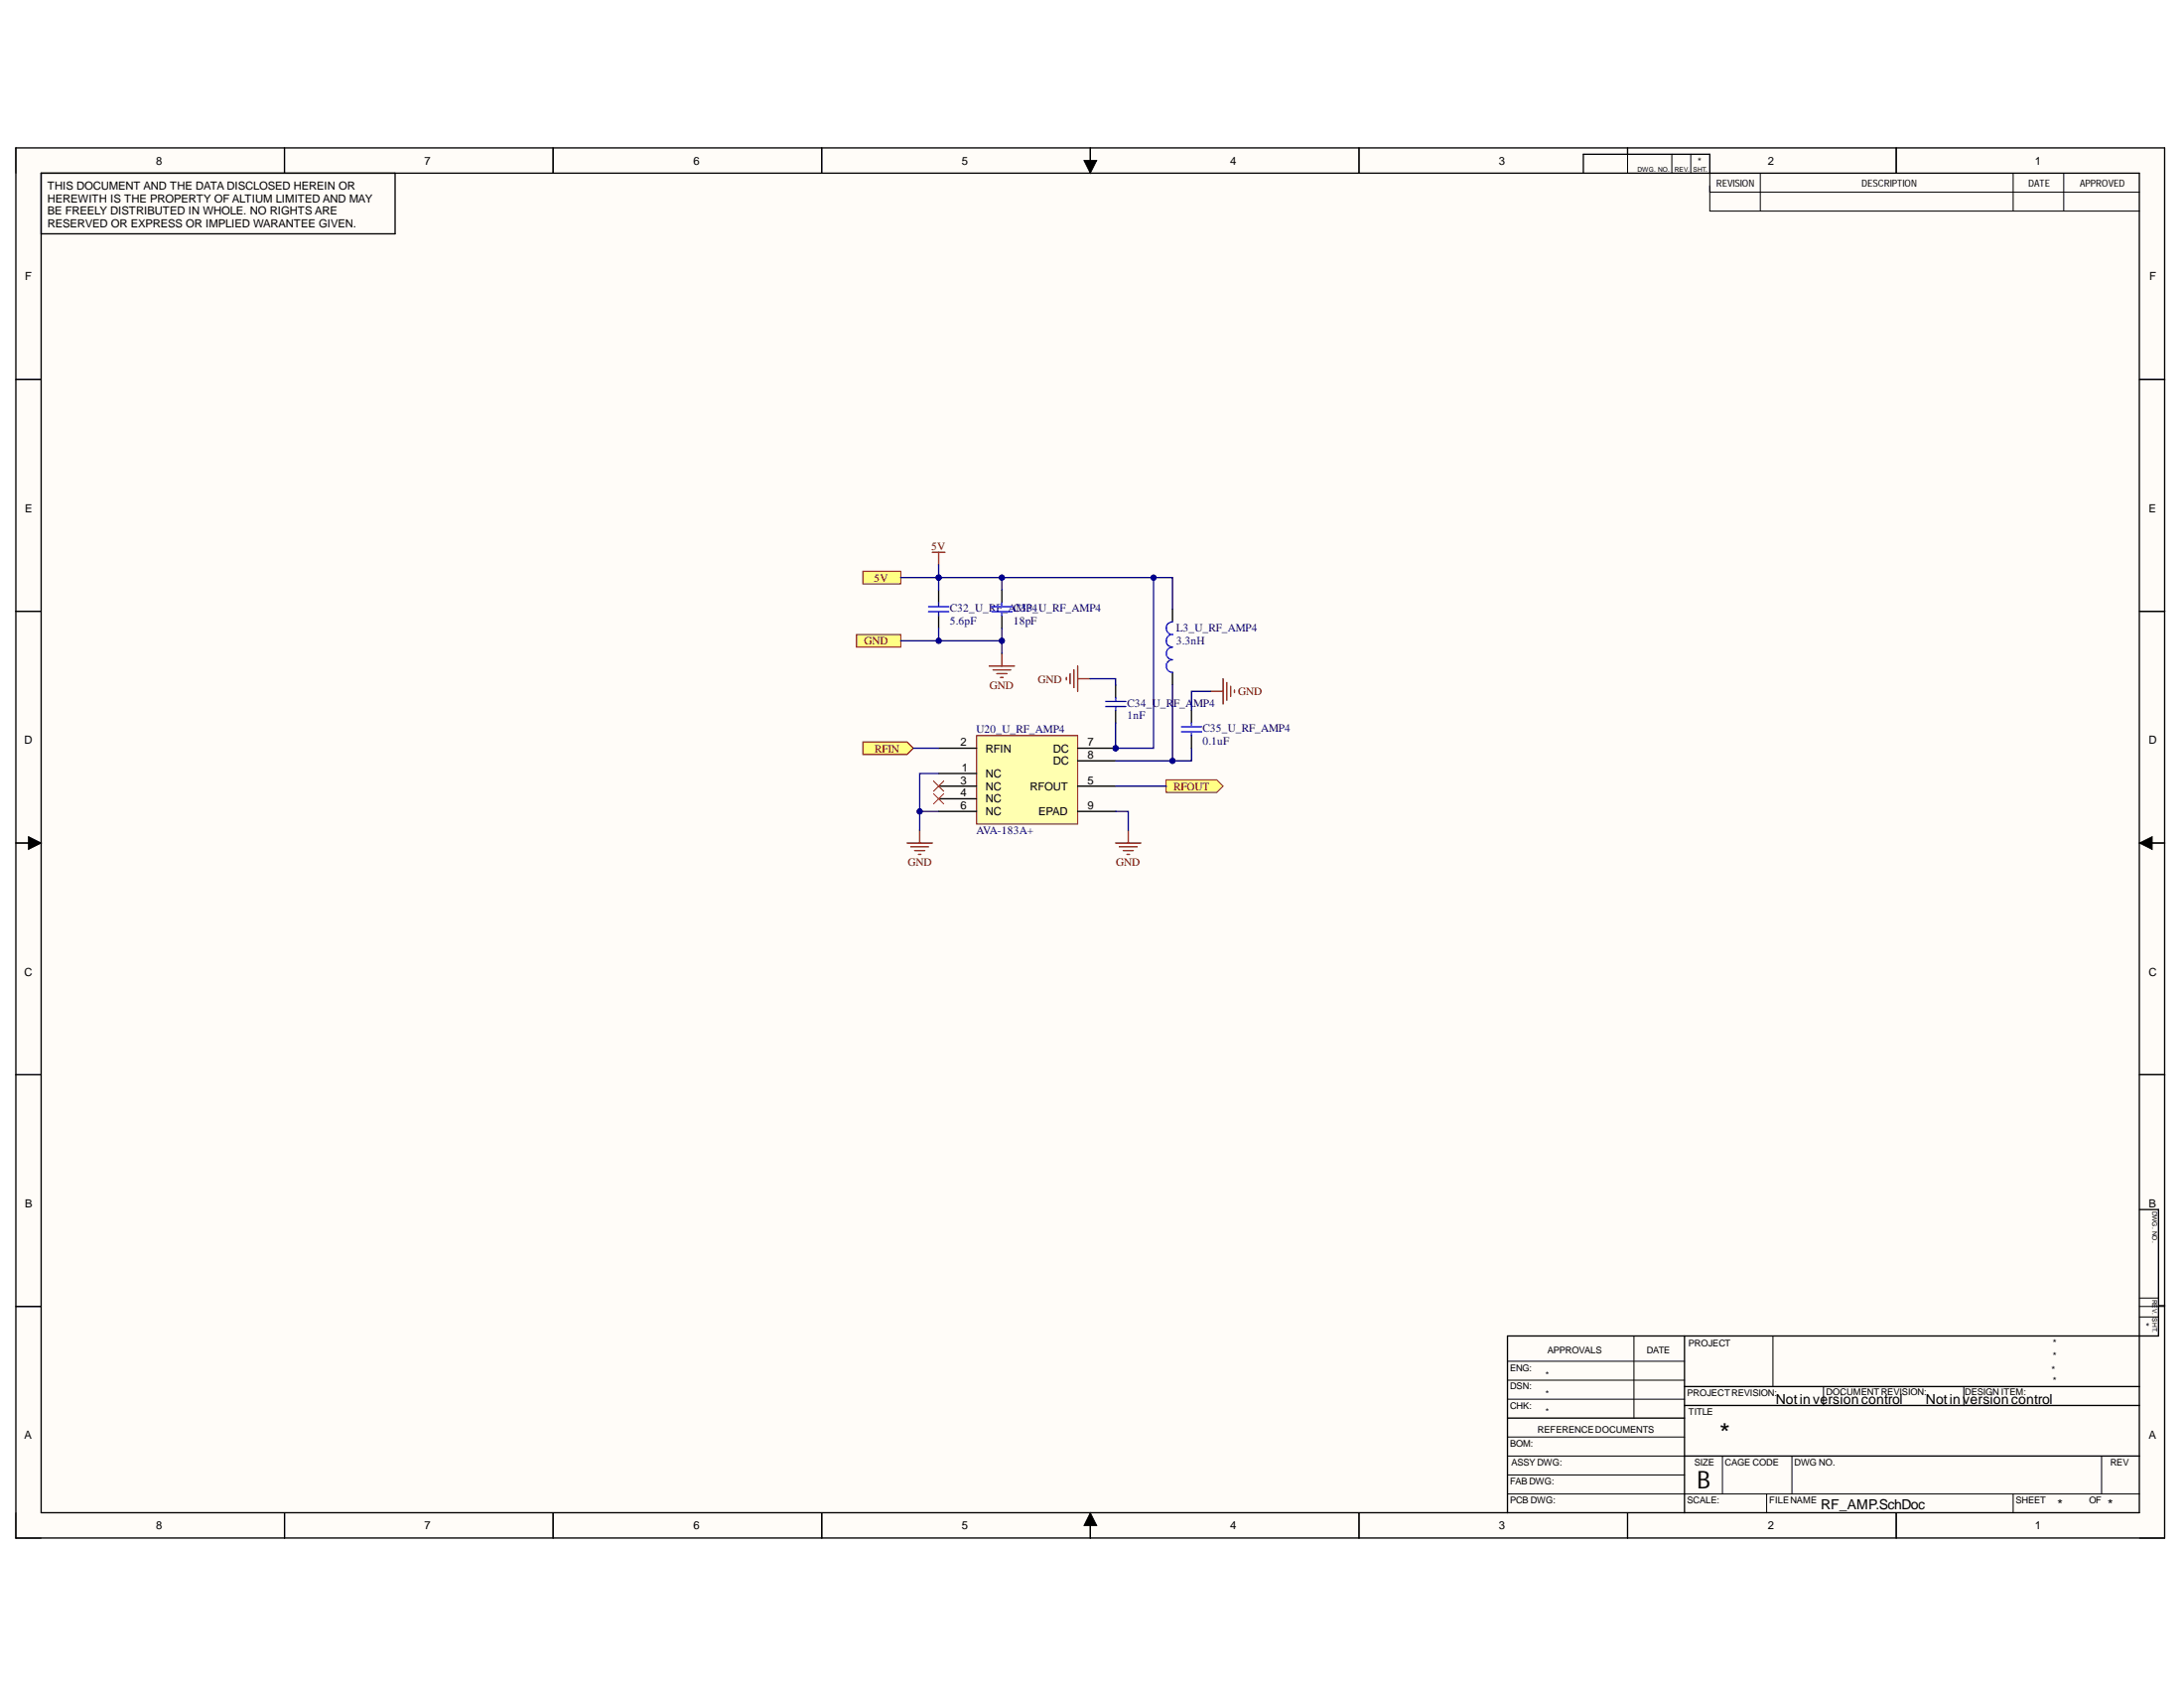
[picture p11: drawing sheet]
<svg xmlns="http://www.w3.org/2000/svg" width="279mm" height="216mm" viewBox="0 0 279 216" stroke-linecap="round" stroke-linejoin="round" font-family="sans-serif">
<g fill="#fffcf8">
<path d="M2 18.9h274.9v177.8h-274.9z" fill-rule="evenodd"/>
<path d="M5.3 22.1h268.4v171.4h-268.4z" fill-rule="evenodd"/>
</g>
<g fill="none" stroke="#000" stroke-width=".13">
<path d="M2 18.9v3.2M36.4 18.9v3.2M70.8 18.9v3.2M105.1 18.9v3.2M139.5 18.9v3.2M173.9 18.9v3.2M208.2 18.9v3.2M213.9 19.7v2.4M216.3 19.7v2.4M242.6 18.9v3.2M138.7 20.5h1.6l-.8 1.6zM218.7 22.1v4.9h55"/>
<path d="M218.7 24.6h55M225.2 22.1v4.9M257.5 22.1v4.9M264 22.1v4.9M2 48.5h3.3M273.7 48.5h3.2M2 78.2h3.3M273.7 78.2h3.2M2 107.8h3.3M3.6 107l1.7 .8-1.7 .8zM273.7 107.8l1.6-.8v1.6zM273.7 107.8h3.2"/>
<path d="M2 137.5h3.3M273.7 137.5h3.2M2 167.1h3.3M192.9 176.5h22.6M192.9 174.1h22.6M192.9 179h22.6M209 170.9v10.5M226.8 170.9v6.4M233.3 177.3v2.5M251.2 177.3v2.5M273.7 167.1h3.2M273.7 168.4h2.4"/>
<path d="M273.7 166h2.4M2 193.5v3.2h3.3M36.4 193.5v3.2M70.8 193.5v3.2M105.1 193.5v3.2M139.5 193.5l.8 1.6h-1.6zM139.5 193.5v3.2M173.9 193.5v3.2M192.9 191.1h80.8M192.9 186.2h22.6M192.9 183.8h22.6M192.9 188.7h22.6"/>
<path d="M208.2 193.5v3.2M220.4 186.2v4.9M226 191.1v2.4M229.2 186.2v4.9M242.6 193.5v3.2M257.5 191.1v2.4M268.9 186.2v4.9M273.7 196.7h3.2"/>
</g>
<g fill="none" stroke="#000" stroke-width=".17">
<path d="M2 18.9h274.9v177.8h-274.9zM36.4 18.9v3.2M70.8 18.9v3.2M105.1 18.9v3.2M139.5 18.9v3.2M173.9 18.9v3.2M208.2 18.9v.8M242.6 18.9v3.2M5.3 22.1h268.4v171.4h-268.4zM50.5 22.1v7.8h-45.2M202.6 22.1v-2.4h16.1v2.4M2 48.5h3.3"/>
<path d="M273.7 48.5h3.2M2 78.2h3.3M273.7 78.2h3.2M2 107.8h3.3M273.7 107.8h3.2M2 137.5h3.3M273.7 137.5h3.2M273.7 154.7h2.4v16.2h-83.2v22.6M2 167.1h3.3M215.5 177.3h58.2M215.5 170.9v22.6M215.5 179.8h58.2"/>
<path d="M276.1 167h.8M36.4 193.5v3.2M70.8 193.5v3.2M105.1 193.5v3.2M139.5 193.5v3.2M173.9 193.5v3.2M192.9 181.4h22.6M208.2 193.5v3.2M215.5 186.2h58.2M242.6 193.5v3.2"/>
</g>
<path d="M138.7 20.5h1.6l-.8 1.6zM3.6 107l1.7 .8-1.7 .8zM273.7 107.8l1.6-.8v1.6zM139.5 193.5l.8 1.6h-1.6z" fill="#000"/>
<circle cx="142.7" cy="95.7" r=".32" fill="#000080"/>
<circle cx="142.7" cy="95.7" r=".32" fill="none" stroke="#000080" stroke-width=".13"/>
<path d="M124.9 94.1h13v11.3h-13z" fill-rule="evenodd" fill="#ffffb0"/>
<path d="M124.9 94.1h13v11.3h-13z" fill="none" stroke="#800000" stroke-width=".13"/>
<path d="M120.1 98.9h4.8M137.9 95.7h4.8M120.1 100.5h4.8M120.1 102.2h4.8M120.1 103.8h4.8" fill="none" stroke="#000" stroke-width=".17"/>
<circle cx="142.7" cy="95.7" r=".32" fill="#000080"/>
<circle cx="142.7" cy="95.7" r=".32" fill="none" stroke="#000080" stroke-width=".13"/>
<path d="M120.1 75.5v1.6M120.1 78.7v1.6M128.2 75.5v1.6M128.2 78.7v1.6M120.1 95.7h4.8M137.9 97.3h4.8M142.7 87.6v1.6M142.7 90.9v1.6M152.4 90.9v1.6M152.4 94.1v1.6M137.9 103.8h4.8M137.9 100.5h4.8" fill="none" stroke="#000" stroke-width=".17"/>
<g fill="none" stroke="#00f" stroke-width=".17">
<path d="M118.8 77.6h2.6M118.8 78.2h2.6M120.1 77.1v.5M120.1 78.2v.5M126.9 77.6h2.6M126.9 78.2h2.6M128.2 77.1v.5M128.2 78.2v.5M141.4 89.7h2.6M141.4 90.4h2.6M142.7 89.2v.5M142.7 90.4v.5"/>
<path d="M151.1 93h2.6M151.1 93.6h2.6M152.4 92.5v.5M152.4 93.6v.5"/>
</g>
<g fill="none" stroke="#800000" stroke-width=".17">
<path d="M119.3 70.6h1.6M120.1 70.6v1.7M126.6 85.2h3.2M127 85.7h2.3M127.5 86.2h1.3M128 86.6h.3M128.2 83.6v1.6M136.4 86.6v.4M136.9 86.2v1.3M137.4 85.7v2.2M137.9 85.2v3.2M137.9 86.8h1.6"/>
<path d="M154.9 88.4h1.6M156.5 86.8v3.2M157 87.3v2.3M157.4 87.8v1.3M157.9 88.3v.3"/>
</g>
<path d="M110.4 73.1h4.8v1.6h-4.8z" fill-rule="evenodd" fill="#ffff80"/>
<path d="M110.4 73.1h4.8v1.6h-4.8z" fill="none" stroke="#800000" stroke-width=".13"/>
<path d="M119.4 99.9l1.3 1.3M120.7 99.9l-1.3 1.3M119.4 101.5l1.3 1.3M120.7 101.5l-1.3 1.3" fill="none" stroke="#f00" stroke-width=".13"/>
<path d="M142.7 107.8h3.3M143.2 108.3h2.3M143.7 108.8h1.3M144.2 109.3h.3M144.3 106.2v1.6" fill="none" stroke="#800000" stroke-width=".17"/>
<path d="M110.4 94.9h5.6l.8 .8-.8 .8h-5.6z" fill-rule="evenodd" fill="#ffff80"/>
<path d="M110.4 94.9h5.6l.8 .8-.8 .8h-5.6z" fill="none" stroke="#800000" stroke-width=".13"/>
<path d="M149.2 99.7h6.5l.8 .8-.8 .9h-6.5z" fill-rule="evenodd" fill="#ffff80"/>
<path d="M149.2 99.7h6.5l.8 .8-.8 .9h-6.5z" fill="none" stroke="#800000" stroke-width=".13"/>
<path d="M109.6 81.2h5.6v1.6h-5.6z" fill-rule="evenodd" fill="#ffff80"/>
<path d="M109.6 81.2h5.6v1.6h-5.6z" fill="none" stroke="#800000" stroke-width=".13"/>
<path d="M150 77.9v1.6M150 86v1.6" fill="none" stroke="#000" stroke-width=".17"/>
<path d="M150 79.5a.81 .81 0 0 0-.8 .8 .81 .81 0 0 0 .8 .9 .81 .81 0 0 0-.8 .8 .81 .81 0 0 0 .8 .8 .81 .81 0 0 0-.8 .8 .81 .81 0 0 0 .8 .8 .81 .81 0 0 0-.8 .8 .81 .81 0 0 0 .8 .8" fill="none" stroke="#00f" stroke-width=".17"/>
<path d="M150 87.6v9.7M154.9 88.4h-2.5v2.5" fill="none" stroke="#000080" stroke-width=".17"/>
<circle cx="150" cy="97.3" r=".32" fill="#000080"/>
<circle cx="150" cy="97.3" r=".32" fill="none" stroke="#000080" stroke-width=".13"/>
<path d="M120.1 80.3v1.7h8.1M139.5 86.8h3.2v.8" fill="none" stroke="#000080" stroke-width=".17"/>
<circle cx="120.1" cy="82" r=".32" fill="#000080"/>
<circle cx="120.1" cy="82" r=".32" fill="none" stroke="#000080" stroke-width=".13"/>
<circle cx="128.2" cy="82" r=".32" fill="#000080"/>
<circle cx="128.2" cy="82" r=".32" fill="none" stroke="#000080" stroke-width=".13"/>
<path d="M128.2 80.3v3.3" fill="none" stroke="#000080" stroke-width=".17"/>
<circle cx="128.2" cy="82" r=".32" fill="#000080"/>
<circle cx="128.2" cy="82" r=".32" fill="none" stroke="#000080" stroke-width=".13"/>
<path d="M115.2 73.9h4.9" fill="none" stroke="#000080" stroke-width=".17"/>
<circle cx="120.1" cy="73.9" r=".32" fill="#000080"/>
<circle cx="120.1" cy="73.9" r=".32" fill="none" stroke="#000080" stroke-width=".13"/>
<path d="M115.2 82h4.9M116.8 95.7h3.3M142.7 103.8h1.6v2.4M142.7 100.5h6.5" fill="none" stroke="#000080" stroke-width=".17"/>
<circle cx="120.1" cy="82" r=".32" fill="#000080"/>
<circle cx="120.1" cy="82" r=".32" fill="none" stroke="#000080" stroke-width=".13"/>
<path d="M120.1 72.3v1.6h29.9v4" fill="none" stroke="#000080" stroke-width=".17"/>
<circle cx="120.1" cy="73.9" r=".32" fill="#000080"/>
<circle cx="120.1" cy="73.9" r=".32" fill="none" stroke="#000080" stroke-width=".13"/>
<circle cx="128.2" cy="73.9" r=".32" fill="#000080"/>
<circle cx="128.2" cy="73.9" r=".32" fill="none" stroke="#000080" stroke-width=".13"/>
<circle cx="147.6" cy="73.9" r=".32" fill="#000080"/>
<circle cx="147.6" cy="73.9" r=".32" fill="none" stroke="#000080" stroke-width=".13"/>
<path d="M120.1 73.9v1.6" fill="none" stroke="#000080" stroke-width=".17"/>
<circle cx="120.1" cy="73.9" r=".32" fill="#000080"/>
<circle cx="120.1" cy="73.9" r=".32" fill="none" stroke="#000080" stroke-width=".13"/>
<path d="M128.2 73.9v1.6" fill="none" stroke="#000080" stroke-width=".17"/>
<circle cx="128.2" cy="73.9" r=".32" fill="#000080"/>
<circle cx="128.2" cy="73.9" r=".32" fill="none" stroke="#000080" stroke-width=".13"/>
<path d="M147.6 73.9v21.8h-4.9v-3.2" fill="none" stroke="#000080" stroke-width=".17"/>
<circle cx="147.6" cy="73.9" r=".32" fill="#000080"/>
<circle cx="147.6" cy="73.9" r=".32" fill="none" stroke="#000080" stroke-width=".13"/>
<circle cx="142.7" cy="95.7" r=".32" fill="#000080"/>
<circle cx="142.7" cy="95.7" r=".32" fill="none" stroke="#000080" stroke-width=".13"/>
<path d="M152.4 95.7v1.6h-9.7" fill="none" stroke="#000080" stroke-width=".17"/>
<circle cx="150" cy="97.3" r=".32" fill="#000080"/>
<circle cx="150" cy="97.3" r=".32" fill="none" stroke="#000080" stroke-width=".13"/>
<path d="M116 107.8h3.3M116.5 108.3h2.3M117 108.8h1.3M117.5 109.3h.3M117.7 106.2v1.6" fill="none" stroke="#800000" stroke-width=".17"/>
<path d="M120.1 103.8h-2.4v2.4" fill="none" stroke="#000080" stroke-width=".17"/>
<circle cx="117.7" cy="103.8" r=".32" fill="#000080"/>
<circle cx="117.7" cy="103.8" r=".32" fill="none" stroke="#000080" stroke-width=".13"/>
<path d="M120.1 98.9h-2.4v4.9" fill="none" stroke="#000080" stroke-width=".17"/>
<circle cx="117.7" cy="103.8" r=".32" fill="#000080"/>
<circle cx="117.7" cy="103.8" r=".32" fill="none" stroke="#000080" stroke-width=".13"/>
<text font-size="3.5" x="220" y="184.6">*</text>
<text font-size="3.1" x="217.1" y="190.4">B</text>
<g font-size="1.8">
<text x="227.2" y="179.6">Notinversioncontrol</text>
<text x="246.4" y="179.6">Notinversioncontrol</text>
<text x="232.9" y="193.1">RF_AMP.SchDoc</text>
<text x="263.2" y="193.1">*</text>
<text x="269.6" y="193.1">*</text>
</g>
<g font-size="1.4">
<text x="20" y="21.1">8</text>
<text x="54.3" y="21.1">7</text>
<text x="88.7" y="21.1">6</text>
<text x="123.1" y="21.1">5</text>
<text x="157.4" y="21.1">4</text>
<text x="191.7" y="21.1">3</text>
<text x="226.2" y="21.1">2</text>
<text x="260.3" y="21.1">1</text>
<text x="6.1" y="24.3">THIS DOCUMENT AND THE DATA DISCLOSED HEREIN OR</text>
<text x="6.1" y="25.9">HEREWITH IS THE PROPERTY OF ALTIUM LIMITED AND MAY</text>
<text x="6.1" y="27.5">BE FREELY DISTRIBUTED IN WHOLE. NO RIGHTS ARE</text>
<text x="6.1" y="29.1">RESERVED OR EXPRESS OR IMPLIED WARANTEE GIVEN.</text>
<text x="3.2" y="35.8">F</text>
<text x="275" y="35.8">F</text>
<text x="3.2" y="65.5">E</text>
<text x="274.9" y="65.5">E</text>
<text x="3.1" y="95.1">D</text>
<text x="122.9" y="95.4">2</text>
<text x="139.1" y="95.4">7</text>
<text x="274.9" y="95.1">D</text>
<text x="122.9" y="100.3">3</text>
<text x="122.9" y="101.9">4</text>
<text x="123.1" y="98.7">1</text>
<text x="126.1" y="99.4">NC</text>
<text x="126.1" y="101">NC</text>
<text x="126.1" y="96.2">RFIN</text>
<text x="131.8" y="101">RFOUT</text>
<text x="134.7" y="96.2">DC</text>
<text x="134.7" y="97.8">DC</text>
<text x="139.1" y="97.1">8</text>
<text x="139.1" y="100.3">5</text>
<text x="122.9" y="103.5">6</text>
<text x="126.1" y="102.6">NC</text>
<text x="126.1" y="104.3">NC</text>
<text x="132.9" y="104.3">EPAD</text>
<text x="139.1" y="103.5">9</text>
<text x="3.1" y="124.8">C</text>
<text x="274.9" y="124.8">C</text>
<text x="3.2" y="154.4">B</text>
<text x="274.9" y="154.4">B</text>
<text x="3.1" y="184.1">A</text>
<text x="274.9" y="184.1">A</text>
<text x="20" y="195.6">8</text>
<text x="54.3" y="195.6">7</text>
<text x="88.7" y="195.6">6</text>
<text x="123.1" y="195.6">5</text>
<text x="157.4" y="195.6">4</text>
<text x="191.7" y="195.6">3</text>
<text x="226.2" y="195.6">2</text>
<text x="260.3" y="195.6">1</text>
</g>
<g font-size="1.4" fill="#800000">
<text x="119.2" y="70.3">5V</text>
<text x="111.8" y="74.4">5V</text>
<text x="110.5" y="82.4">GND</text>
<text x="126.6" y="88.1">GND</text>
<text x="132.8" y="87.3">GND</text>
<text x="158.4" y="88.9">GND</text>
<text x="111.9" y="96.2">RFIN</text>
<text x="150.1" y="101">RFOUT</text>
<text x="116.1" y="110.8">GND</text>
<text x="142.8" y="110.8">GND</text>
</g>
<g font-size="1.4" fill="#000080">
<text x="121.5" y="78.3">C32_U_RF_ACMP4</text>
<text x="121.5" y="79.9">5.6pF</text>
<text x="129.7" y="79.9">18pF</text>
<text x="130.6" y="78.3">33_U_RF_AMP4</text>
<text x="150.5" y="80.8">L3_U_RF_AMP4</text>
<text x="150.5" y="82.4">3.3nH</text>
<text x="124.9" y="93.8">U20_U_RF_AMP4</text>
<text x="144.2" y="90.4">C34_U_R</text>
<text x="144.2" y="92">1nF</text>
<text x="150.1" y="90.4">F_A</text>
<text x="152.7" y="90.4">MP4</text>
<text x="153.8" y="93.6">C35_U_RF_AMP4</text>
<text x="153.8" y="95.2">0.1uF</text>
<text x="124.9" y="106.7">AVA-183A+</text>
</g>
<g font-size="1.3">
<text x="217.2" y="21.1">*</text>
<text x="219.6" y="23.8">REVISION</text>
<text x="238.2" y="23.8">DESCRIPTION</text>
<text x="259.5" y="23.8">DATE</text>
<text x="266.1" y="23.8">APPROVED</text>
<text x="262.6" y="172.2">*</text>
<text x="262.6" y="173.9">*</text>
<text x="274" y="169.2" transform="rotate(90 274 169.2)">*</text>
<text x="262.4" y="175.6">*</text>
<text x="262.6" y="177">*</text>
</g>
<g font-size="1.2">
<text x="198" y="173.1">APPROVALS</text>
<text x="210.7" y="173.1">DATE</text>
<text x="216" y="172.2">PROJECT</text>
<text x="193.2" y="175.3">ENG:</text>
<text x="193.2" y="177.7">DSN:</text>
<text x="197.7" y="176.3">*</text>
<text x="197.7" y="178.7">*</text>
<text x="215.8" y="178.6">PROJECTREVISION:</text>
<text x="233.6" y="178.4">DOCUMENTREVISION:</text>
<text x="251.4" y="178.4">DESIGN ITEM:</text>
<text x="193.2" y="180.2">CHK:</text>
<text x="193.2" y="185">BOM:</text>
<text x="196.7" y="183.2">REFERENCEDOCUMENTS</text>
<text x="197.7" y="181">*</text>
<text x="216" y="181">TITLE</text>
<text x="193.2" y="189.9">FAB DWG:</text>
<text x="193.3" y="187.4">ASSY DWG:</text>
<text x="216.8" y="187.4">SIZE</text>
<text x="220.7" y="187.4">CAGE CODE</text>
<text x="229.5" y="187.4">DWG NO.</text>
<text x="270" y="187.4">REV</text>
<text x="193.2" y="192.3">PCB DWG:</text>
<text x="215.8" y="192.3">SCALE:</text>
<text x="226.3" y="192.3">FILENAME</text>
<text x="257.9" y="192.3">SHEET</text>
<text x="267.3" y="192.3">OF</text>
</g>
<g font-size=".8">
<text x="209.5" y="22">DWG. NO.</text>
<text x="214.2" y="22">REV.</text>
<text x="216.6" y="22">SHT.</text>
<text x="275.4" y="154.9" transform="rotate(90 275.4 154.9)">DWG. NO.</text>
<text x="275.4" y="166.2" transform="rotate(90 275.4 166.2)">REV.</text>
<text x="275.4" y="168.6" transform="rotate(90 275.4 168.6)">SHT.</text>
</g>
</svg>
